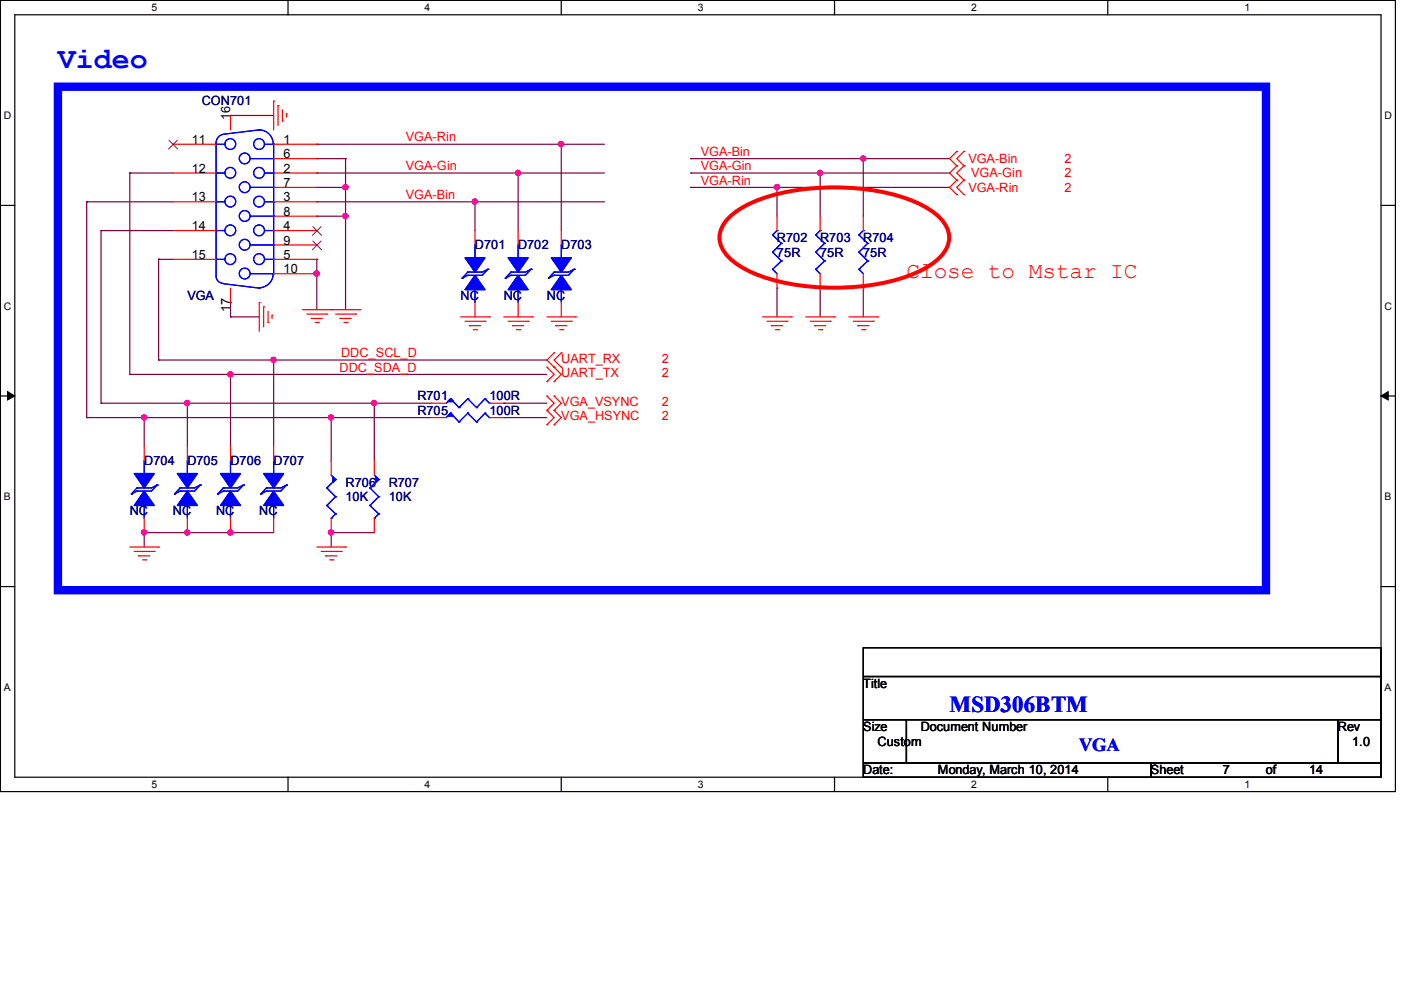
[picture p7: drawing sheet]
<svg xmlns="http://www.w3.org/2000/svg" width="297mm" height="210mm" viewBox="0 0 297 210" stroke-linecap="round" stroke-linejoin="round" font-family="sans-serif">
<path d="M.1 .1h295.6v167.6h-295.6zM3.1 3.1h289.6v161.6h-289.6z" fill="none" stroke="#000" stroke-width=".25"/>
<g fill="#fff">
<path d="M32.1 .4h1.2v2.4h-1.2z"/>
<path d="M32.1 165h1.2v2.4h-1.2z"/>
</g>
<path d="M61 .1v3M61 164.7v3" fill="none" stroke="#000" stroke-width=".25"/>
<g fill="#fff">
<path d="M90 .4h1.2v2.4h-1.2z"/>
<path d="M90 165h1.2v2.4h-1.2z"/>
</g>
<path d="M119 .1v3M119 164.7v3" fill="none" stroke="#000" stroke-width=".25"/>
<g fill="#fff">
<path d="M147.9 .4h1.2v2.4h-1.2z"/>
<path d="M147.9 165h1.2v2.4h-1.2z"/>
</g>
<path d="M176.9 .1v3M176.9 164.7v3" fill="none" stroke="#000" stroke-width=".25"/>
<g fill="#fff">
<path d="M205.8 .4h1.2v2.4h-1.2z"/>
<path d="M205.8 165h1.2v2.4h-1.2z"/>
</g>
<path d="M234.8 .1v3M234.8 164.7v3" fill="none" stroke="#000" stroke-width=".25"/>
<g fill="#fff">
<path d="M263.7 .4h1.2v2.4h-1.2z"/>
<path d="M263.7 165h1.2v2.4h-1.2z"/>
<path d="M.8 23.3h1.6v2.4h-1.6z"/>
<path d="M293.5 23.3h1.5v2.4h-1.5z"/>
<path d="M.8 63.7h1.6v2.3h-1.6z"/>
<path d="M293.5 63.7h1.5v2.3h-1.5z"/>
</g>
<path d="M.1 43.5h3M292.7 43.5h3" fill="none" stroke="#000" stroke-width=".25"/>
<g fill="#fff">
<path d="M.8 104.1h1.5v2.3h-1.5z"/>
<path d="M293.5 104.1h1.4v2.3h-1.4z"/>
</g>
<path d="M.1 83.9h3M292.7 83.9h3" fill="none" stroke="#000" stroke-width=".25"/>
<path d="M1.6 83l1.5 .9-1.5 .9zM292.7 83.9l1.5-.9v1.8z" fill="#000" stroke="#000" stroke-width=".21"/>
<g fill="#fff">
<path d="M.8 144.4h1.5v2.4h-1.5z"/>
<path d="M293.5 144.4h1.4v2.4h-1.4z"/>
</g>
<path d="M.1 124.3h3M183 137.2h109.7v6.1h-109.7zM292.7 124.3h3M183 143.3h109.7v9.2h-109.7zM183 152.5h9.1v9.1h-9.1zM192.1 152.5h91.4v9.1h-91.4zM283.5 152.5h9.2v9.1h-9.2zM183 161.6h60.9v3.1h-60.9zM243.9 161.6h48.8v3.1h-48.8z" fill="none" stroke="#000" stroke-width=".25"/>
<g fill="none" stroke="#800040" stroke-width=".25">
<path d="M27.5 36.7h.1M27.5 36.7h9.2M27.5 36.7v42.6M48.9 24.5h.1M48.9 24.5h9.1M67.1 36.7h.1M67.1 39.7h.1M67.1 33.6h.1M67.1 30.6h.1M67.1 36.7h61M67.1 39.7h6.1M67.1 33.6h6.1"/>
<path d="M67.1 30.6h61M73.2 33.6h.1M73.2 39.7h.1M73.2 33.6v32M109.8 36.7h.1M109.8 36.7v12.2M119 30.6h.1M119 30.6v18.3M146.4 39.7h.1M146.4 36.7h.1M146.4 33.6h.1M146.4 36.7h54.9"/>
<path d="M146.4 39.7h54.9M146.4 33.6h54.9M164.7 39.7h.1M164.7 39.7v6.1M173.8 36.7h.1M173.8 36.7v9.1M183 33.6h.1M183 33.6v12.2M18.4 42.8h.1M18.4 42.8h18.3M18.4 42.8v45.7M21.4 48.9h.1"/>
<path d="M21.4 48.9v36.5M21.4 48.9h15.3M33.6 54.9h.1M33.6 54.9h3.1M33.6 54.9v21.4M67.1 42.8h.1M67.1 45.8h.1M67.1 54.9h.1M67.1 58h.1M67.1 42.8h61M67.1 45.8h6.1M67.1 54.9v10.7"/>
<path d="M73.2 45.8h.1M100.7 42.8h.1M100.7 42.8v6.1M27.5 79.3h.1M27.5 79.3h88.4M33.6 76.3h.1M33.6 76.3h82.3M48.9 79.3h.1M48.9 67.1h.1M48.9 64.1h.1M48.9 64.1v3M48.9 79.3v15.3"/>
<path d="M48.9 67.1h6M58 76.3h.1M58 76.3v18.3M164.7 61h.1M164.7 61v6.1M173.8 61h.1M173.8 61v6.1M183 61h.1M183 61v6.1M18.4 88.5h.1M18.4 88.5h73.1M21.4 85.4h.1"/>
<path d="M21.4 85.4h70.1M30.6 88.5h.1M30.6 88.5v6.1M39.7 85.4h.1M39.7 85.4v9.2M70.2 88.5h.1M70.2 88.5v9.1M79.3 85.4h.1M79.3 85.4v12.2M106.8 88.5h.1M106.8 85.4h.1M106.8 85.4h9.1"/>
<path d="M106.8 88.5h9.1M30.6 112.9h.1M30.6 112.9h27.4M30.6 112.9v3M39.7 112.9h.1M48.9 112.9h.1M70.2 112.9h.1M70.2 112.9h9.1M70.2 112.9v3"/>
</g>
<g fill="#f0f" stroke="#f0f" stroke-width=".25">
<circle cx="39.7" cy="112.8" r=".55"/>
<circle cx="48.8" cy="112.8" r=".55"/>
<circle cx="73.2" cy="39.7" r=".55"/>
<circle cx="58" cy="76.2" r=".55"/>
<circle cx="73.2" cy="45.8" r=".55"/>
<circle cx="48.8" cy="79.3" r=".55"/>
<circle cx="70.1" cy="88.4" r=".55"/>
<circle cx="118.9" cy="30.5" r=".55"/>
<circle cx="67.1" cy="58" r=".55"/>
<circle cx="79.3" cy="85.4" r=".55"/>
<circle cx="109.8" cy="36.6" r=".55"/>
<circle cx="100.6" cy="42.7" r=".55"/>
<circle cx="70.1" cy="112.8" r=".55"/>
<circle cx="30.5" cy="88.4" r=".55"/>
<circle cx="39.7" cy="85.4" r=".55"/>
<circle cx="164.6" cy="39.7" r=".55"/>
<circle cx="173.8" cy="36.6" r=".55"/>
<circle cx="182.9" cy="33.6" r=".55"/>
<circle cx="30.5" cy="112.8" r=".55"/>
</g>
<g fill="none" stroke="#f00" stroke-width=".25">
<path d="M36.7 30.6h9.1M36.7 36.7h9.1M48.9 24.5v3M58 21.4h.1M58 21.4v6.1M58 30.6h9.1M58 33.6h9.1M58 36.7h9.1M58 39.7h9.1M58.9 22.4h.1M58.9 22.4v4.2M59.9 25.7h.1"/>
<path d="M59.9 23.3v2.4M60.7 24.1h.1M60.7 24.1v.7M202.8 32.1h.1M202.8 35.1h.1M202.8 38.2h.1M202.8 32.1l-1.5 1.5 1.5 1.5M202.8 35.1l-1.5 1.6 1.5 1.5M202.8 38.2l-1.5 1.5 1.5 1.5M204.3 35.1h.1M204.3 32.1h.1M204.3 38.2h.1"/>
<path d="M204.3 32.1l-1.5 1.5 1.5 1.5M204.3 35.1l-1.5 1.6 1.5 1.5M204.3 38.2l-1.5 1.5 1.5 1.5M36.7 42.8h9.1M36.7 48.9h9.1M36.7 54.9h9.1M58 42.8h9.1M58 45.8h9.1M58 48.9h9.1M58 51.9h9.1M58 54.9h9.1M58 58h9.1"/>
<path d="M100.7 48.9v3M109.8 48.9v3M119 48.9v3M164.7 45.8v3.1M164.7 58v3M173.8 45.8v3.1M173.8 58v3M183 45.8v3.1M183 58v3M202.8 41.2h.1M204.3 41.2h.1M48.9 61v3.1"/>
<path d="M54.9 64.1h.1M54.9 64.1v6.1M55.9 65h.1M55.9 65v4.3M56.8 68.3h.1M56.8 66v2.3M57.7 66.8h.1M57.7 66.8v.7M64.1 65.6h12.2M65 66.5h4.3M66 67.5h.1M66 67.5h2.3"/>
<path d="M66.8 68.3h.7M67.5 68.3h.1M69.3 66.5h.1M70.2 65.6h.1M71.1 66.5h4.3M72.1 67.5h.1M72.1 67.5h2.3M72.9 68.3h.7M73.6 68.3h.1M75.4 66.5h.1M76.3 65.6h.1M97.6 67.1h6.1"/>
<path d="M98.6 68.1h4.2M99.5 69h.1M99.5 69h2.4M100.3 69.8h.7M100.7 64.1v3M101 69.8h.1M102.8 68.1h.1M103.7 67.1h.1M106.8 67.1h6.1M107.7 68.1h4.2M108.6 69h.1M108.6 69h2.4"/>
<path d="M109.5 69.8h.7M109.8 64.1v3M110.2 69.8h.1M111.9 68.1h.1M112.9 67.1h.1M115.9 77.8h.1M115.9 67.1h6.1M115.9 77.8l1.5 1.5-1.5 1.6M116.8 68.1h4.3M117.4 77.8h.1M117.4 74.8h.1M117.4 74.8l-1.5 1.5 3.1 3-1.6 1.6"/>
<path d="M117.8 69h.1M117.8 69h2.3M118.6 69.8h.7M119 74.8h.1M119 77.8h.1M119 74.8l-1.6 1.5 1.6 1.5M119 64.1v3M119.3 69.8h.1M121.1 68.1h.1M122 67.1h.1M161.6 67.1h6.1M162.6 68.1h4.2"/>
<path d="M163.5 69h.1M163.5 69h2.4M164.3 69.8h.7M165 69.8h.1M166.8 68.1h.1M167.7 67.1h.1M170.8 67.1h6.1M171.7 68.1h4.2M172.6 69h.1M172.6 69h2.4M173.5 69.8h.7M174.2 69.8h.1"/>
<path d="M175.9 68.1h.1M176.9 67.1h.1M179.9 67.1h6.1M180.8 68.1h4.3M181.8 69h.1M181.8 69h2.3M182.6 69.8h.7M183.3 69.8h.1M185.1 68.1h.1M186 67.1h.1M30.6 94.6v3M39.7 94.6v3"/>
<path d="M48.9 94.6v3M58 94.6v3M70.2 97.6v3.1M79.3 97.6v3.1M91.5 88.5h3.1M91.5 85.4h3.1M103.7 88.5h3.1M103.7 85.4h3.1M115.9 87h.1M115.9 83.9h.1M115.9 90h.1M115.9 80.9h.1"/>
<path d="M115.9 83.9l1.5 1.5-1.5 1.6M115.9 87l1.5 1.5-1.5 1.5M117.4 87h.1M117.4 83.9h.1M117.4 90h.1M117.4 80.9h.1M117.4 83.9l1.6 1.5-1.6 1.6M117.4 87l1.6 1.5-1.6 1.5M27.5 115.9h6.1M28.4 116.8h4.3M29.4 117.8h.1M29.4 117.8h2.3"/>
<path d="M30.2 118.6h.7M30.6 109.8v3.1M30.9 118.6h.1M32.7 116.8h.1M33.6 115.9h.1M39.7 109.8v3.1M48.9 109.8v3.1M58 109.8v3.1M67.1 115.9h6.1M68.1 116.8h4.2M69 117.8h.1M69 117.8h2.4"/>
<path d="M69.8 118.6h.7M70.2 109.8v3.1M70.5 118.6h.1M72.3 116.8h.1M73.2 115.9h.1M79.3 109.8v3.1"/>
</g>
<path d="M154.2 46.4a22.7 22.7 0 0 1 11.6-5.5 50.8 50.8 0 0 1 27.4 1.6 14.9 14.9 0 0 1 7 4.9 5.2 5.2 0 0 1-.7 6.8 22.7 22.7 0 0 1-11.7 5.6 50.8 50.8 0 0 1-27.4-1.6 14.9 14.9 0 0 1-6.9-4.9 5.2 5.2 0 0 1 .7-6.9z" fill="none" stroke="#f00" stroke-width=".85"/>
<path d="M12.3 18.4h256v106.7h-256z" fill="none" stroke="#00f" stroke-width="1.8"/>
<g fill="none" stroke="#00f" stroke-width=".25">
<path d="M45.8 30.6h.1M45.8 36.7h.1M45.8 36.7h1.9M45.8 30.6h1.9M53.1 39.7h4.9M53.1 33.6h4.9M54.9 27.5a3 3 0 0 1 3 3M54.9 27.5l-7.6 1a1.78 1.78 0 0 0-1.5 1.7v28.4M54.9 27.5h.1M56.1 36.7h1.9M56.1 30.6h1.9M58 30.6h.1"/>
<path d="M58 36.7h.1M58 39.7h.1M58 33.6h.1M58 30.6v27.4M45.8 54.9h.1M45.8 42.8h.1M45.8 48.9h.1M45.8 58.5a1.48 1.48 0 0 0 1.5 1.5M45.8 42.8h1.9M45.8 48.9h1.9M45.8 54.9h1.9M53.1 51.9h4.9"/>
<path d="M53.1 45.8h4.9M53.1 58h4.9M56.1 42.8h1.9M56.1 48.9h1.9M56.1 54.9h1.9M57.9 58a3 3 0 0 1-3 3M58 42.8h.1M58 48.9h.1M58 54.9h.1M58 51.9h.1M58 45.8h.1M58 58h.1"/>
<path d="M98 58.9h.1M99.1 57.7h.1M99.1 58.3h.1M99.1 57.7l-1.1 1.2M99.1 58.3l-1.1 .6M100.7 51.9h.1M100.7 51.9v3M103.4 57.1h.1M103.4 57.1l-1.2 .6h-3.1M103.4 57.1l-1.2 1.2h-3.1M107.1 58.9h.1M108.3 57.7h.1"/>
<path d="M108.3 58.3h.1M108.3 57.7l-1.2 1.2M108.3 58.3l-1.2 .6M109.8 51.9h.1M109.8 51.9v3M112.5 57.1h.1M112.5 57.1l-1.2 .6h-3M112.5 57.1l-1.2 1.2h-3M116.2 58.9h.1M117.4 57.7h.1M117.4 58.3h.1M117.4 57.7l-1.2 1.2"/>
<path d="M117.4 58.3l-1.2 .6M119 51.9h.1M119 51.9v3M121.7 57.1h.1M121.7 57.1l-1.2 .6h-3.1M121.7 57.1l-1.2 1.2h-3.1M163.7 57.1h.1M163.7 53.4h.1M163.7 49.8h.1M163.7 57.1l1 .9M163.7 53.4l1.9 1.9M163.7 49.8l1.9 1.8"/>
<path d="M164.7 48.9h.1M164.7 48.9l-1 .9M165.6 55.3h.1M165.6 51.6h.1M165.6 55.3l-1.9 1.8M165.6 51.6l-1.9 1.8M172.9 57.1h.1M172.9 53.4h.1M172.9 49.8h.1M172.9 57.1l.9 .9M172.9 53.4l1.9 1.9M172.9 49.8l1.9 1.8"/>
<path d="M173.8 48.9h.1M173.8 48.9l-.9 .9M174.8 55.3h.1M174.8 51.6h.1M174.8 55.3l-1.9 1.8M174.8 51.6l-1.9 1.8M182 57.1h.1M182 53.4h.1M182 49.8h.1M182 57.1l1 .9M182 53.4l1.9 1.9M182 49.8l1.9 1.8"/>
<path d="M183 48.9h.1M183 48.9l-1 .9M183.9 55.3h.1M183.9 51.6h.1M183.9 55.3l-1.9 1.8M183.9 51.6l-1.9 1.8M47.3 60.1l7.6 .9M54.9 61h.1M100.7 61h.1M100.7 61v3.1M109.8 61h.1M109.8 61v3.1"/>
<path d="M119 61h.1M119 61v3.1M30.6 97.6h.1M30.6 97.6v3.1M39.7 97.6h.1M39.7 97.6v3.1M48.9 97.6h.1M48.9 97.6v3.1M58 97.6h.1M58 97.6v3.1M95.5 87.5h.1M95.5 84.5h.1"/>
<path d="M95.5 87.5l-.9 1M95.5 87.5l1.8 1.9M95.5 84.5l-.9 .9M95.5 84.5l1.8 1.9M97.3 89.4h.1M97.3 86.4h.1M99.1 87.5h.1M99.1 84.5h.1M99.1 87.5l-1.8 1.9M99.1 87.5l1.9 1.9M99.1 84.5l-1.8 1.9M99.1 84.5l1.9 1.9"/>
<path d="M101 89.4h.1M101 86.4h.1M102.8 87.5h.1M102.8 84.5h.1M102.8 87.5l-1.8 1.9M102.8 87.5l.9 1M102.8 84.5l-1.8 1.9M102.8 84.5l.9 .9M103.7 88.5h.1M103.7 85.4h.1M27.9 104.6h.1M29 103.4h.1"/>
<path d="M29 104.1h.1M29 103.4l-1.1 1.2M29 104.1l-1.1 .5M30.6 106.8h.1M30.6 106.8v3M33.3 102.8h.1M33.3 102.8l-1.2 .6h-3.1M33.3 102.8l-1.2 1.3h-3.1M37 104.6h.1M38.2 103.4h.1M38.2 104.1h.1M38.2 103.4l-1.2 1.2"/>
<path d="M38.2 104.1l-1.2 .5M39.7 106.8h.1M39.7 106.8v3M42.4 102.8h.1M42.4 102.8l-1.2 .6h-3M42.4 102.8l-1.2 1.3h-3M46.1 104.6h.1M47.3 103.4h.1M47.3 104.1h.1M47.3 103.4l-1.2 1.2M47.3 104.1l-1.2 .5M48.9 106.8h.1"/>
<path d="M48.9 106.8v3M51.6 102.8h.1M51.6 102.8l-1.2 .6h-3.1M51.6 102.8l-1.2 1.3h-3.1M55.3 104.6h.1M56.5 103.4h.1M56.5 104.1h.1M56.5 103.4l-1.2 1.2M56.5 104.1l-1.2 .5M58 106.8h.1M58 106.8v3M60.7 102.8h.1"/>
<path d="M60.7 102.8l-1.2 .6h-3M60.7 102.8l-1.2 1.3h-3M69.3 103.4h.1M69.3 107.1h.1M69.3 103.4l1.8 1.8M69.3 107.1l1.8 1.8M70.2 109.8h.1M70.2 100.7l.9 .9M71.1 101.6h.1M71.1 105.2h.1M71.1 108.9h.1M71.1 101.6l-1.8 1.8"/>
<path d="M71.1 105.2l-1.8 1.9M71.1 108.9l-.9 .9M78.4 103.4h.1M78.4 107.1h.1M78.4 103.4l1.9 1.8M78.4 107.1l1.9 1.8M79.3 109.8h.1M79.3 100.7l1 .9M80.3 101.6h.1M80.3 105.2h.1M80.3 108.9h.1M80.3 101.6l-1.9 1.8"/>
<path d="M80.3 105.2l-1.9 1.9M80.3 108.9l-1 .9"/>
<circle cx="48.8" cy="36.6" r="1.14"/>
<circle cx="48.8" cy="30.5" r="1.14"/>
<circle cx="51.9" cy="33.6" r="1.14"/>
<circle cx="51.9" cy="39.7" r="1.14"/>
<circle cx="54.9" cy="36.6" r="1.14"/>
<circle cx="54.9" cy="30.5" r="1.14"/>
<circle cx="48.8" cy="54.9" r="1.14"/>
<circle cx="48.8" cy="48.8" r="1.14"/>
<circle cx="48.8" cy="42.7" r="1.14"/>
<circle cx="51.9" cy="51.9" r="1.14"/>
<circle cx="51.9" cy="58" r="1.14"/>
<circle cx="51.9" cy="45.8" r="1.14"/>
<circle cx="54.9" cy="54.9" r="1.14"/>
<circle cx="54.9" cy="48.8" r="1.14"/>
<circle cx="54.9" cy="42.7" r="1.14"/>
</g>
<g fill="#00f" stroke="#00f" stroke-width=".25">
<path d="M119 58.3l2.1 3.1h-4.3z" fill-rule="evenodd"/>
<path d="M116.8 54.6h4.3l-2.1 3.1z" fill-rule="evenodd"/>
<path d="M119 58.3l2.1 3.1h-4.3z" fill-rule="evenodd"/>
<path d="M116.8 54.6h4.3l-2.1 3.1z" fill-rule="evenodd"/>
<path d="M48.9 104.1l2.1 3h-4.3z" fill-rule="evenodd"/>
<path d="M46.7 100.3h4.3l-2.1 3.1z" fill-rule="evenodd"/>
<path d="M48.9 104.1l2.1 3h-4.3z" fill-rule="evenodd"/>
<path d="M46.7 100.3h4.3l-2.1 3.1z" fill-rule="evenodd"/>
<path d="M100.7 58.3l2.1 3.1h-4.2z" fill-rule="evenodd"/>
<path d="M98.6 54.6h4.2l-2.1 3.1z" fill-rule="evenodd"/>
<path d="M100.7 58.3l2.1 3.1h-4.2z" fill-rule="evenodd"/>
<path d="M98.6 54.6h4.2l-2.1 3.1z" fill-rule="evenodd"/>
<path d="M94.9 88.1l.6-.6 .6 .6-.6-.6 .6 .6z" fill-rule="evenodd"/>
<path d="M94.9 88.1l.6-.6 .6 .6-.6-.6 .6 .6z" fill-rule="evenodd"/>
<path d="M58 104.1l2.1 3h-4.2z" fill-rule="evenodd"/>
<path d="M55.9 100.3h4.2l-2.1 3.1z" fill-rule="evenodd"/>
<path d="M58 104.1l2.1 3h-4.2z" fill-rule="evenodd"/>
<path d="M55.9 100.3h4.2l-2.1 3.1z" fill-rule="evenodd"/>
<path d="M70.5 101l.6 .6-.6 .6 .6-.6-.6 .6z" fill-rule="evenodd"/>
<path d="M70.5 101l.6 .6-.6 .6 .6-.6-.6 .6z" fill-rule="evenodd"/>
<path d="M95.5 84.5l.6 .6h-1.2l.6-.6 .6 .6z" fill-rule="evenodd"/>
<path d="M95.5 84.5l.6 .6h-1.2l.6-.6 .6 .6z" fill-rule="evenodd"/>
<path d="M30.6 104.1l2.1 3h-4.3z" fill-rule="evenodd"/>
<path d="M28.4 100.3h4.3l-2.1 3.1z" fill-rule="evenodd"/>
<path d="M30.6 104.1l2.1 3h-4.3z" fill-rule="evenodd"/>
<path d="M28.4 100.3h4.3l-2.1 3.1z" fill-rule="evenodd"/>
<path d="M109.8 58.3l2.1 3.1h-4.2z" fill-rule="evenodd"/>
<path d="M107.7 54.6h4.2l-2.1 3.1z" fill-rule="evenodd"/>
<path d="M109.8 58.3l2.1 3.1h-4.2z" fill-rule="evenodd"/>
<path d="M107.7 54.6h4.2l-2.1 3.1z" fill-rule="evenodd"/>
<path d="M79.7 101l.6 .6-.6 .6 .6-.6-.6 .6z" fill-rule="evenodd"/>
<path d="M79.7 101l.6 .6-.6 .6 .6-.6-.6 .6z" fill-rule="evenodd"/>
<path d="M39.7 104.1l2.1 3h-4.2z" fill-rule="evenodd"/>
<path d="M37.6 100.3h4.2l-2.1 3.1z" fill-rule="evenodd"/>
<path d="M39.7 104.1l2.1 3h-4.2z" fill-rule="evenodd"/>
<path d="M37.6 100.3h4.2l-2.1 3.1z" fill-rule="evenodd"/>
</g>
<path d="M35.8 29.7l1.9 1.9M37.6 29.7l-1.9 1.9M66.3 48l1.9 1.9M66.3 51l1.9 2M68.1 48l-1.9 1.9M68.1 51l-1.9 2" fill="none" stroke="#804000" stroke-width=".21"/>
<text font-size="6.3" fill="#00f" x="12.3" y="14.5">Video</text>
<text font-size="4.8" fill="#f00" x="192.1" y="58.8">Close to Mstar IC</text>
<text font-size="4.8" fill="#00f" x="201.3" y="150.9">MSD306BTM</text>
<text font-size="3.9" fill="#00f" x="228.7" y="159.2">VGA</text>
<g font-size="2.7" fill="#000080">
<text x="42.8" y="22.4">CON701</text>
<text x="100.7" y="52.8">D701</text>
<text x="109.8" y="52.8">D702</text>
<text x="119" y="52.8">D703</text>
<text x="164.7" y="51.3">R702</text>
<text x="173.8" y="51.3">R703</text>
<text x="183" y="51.3">R704</text>
<text x="164.7" y="54.4">75R</text>
<text x="173.8" y="54.4">75R</text>
<text x="183" y="54.4">75R</text>
<text x="39.7" y="63.5">VGA</text>
<text x="97.6" y="63.5">NC</text>
<text x="106.8" y="63.5">NC</text>
<text x="115.9" y="63.5">NC</text>
<text x="88.5" y="87.9">R705</text>
<text x="88.5" y="84.8">R701</text>
<text x="103.7" y="87.9">100R</text>
<text x="103.7" y="84.8">100R</text>
<text x="30.6" y="98.6">D704</text>
<text x="39.7" y="98.6">D705</text>
<text x="48.9" y="98.6">D706</text>
<text x="58" y="98.6">D707</text>
<text x="73.2" y="103.1">R706</text>
<text x="73.2" y="106.2">10K</text>
<text x="82.4" y="103.1">R707</text>
<text x="82.4" y="106.2">10K</text>
<text x="27.5" y="109.2">NC</text>
<text x="36.7" y="109.2">NC</text>
<text x="45.8" y="109.2">NC</text>
<text x="54.9" y="109.2">NC</text>
</g>
<g font-size="2.7">
<text x="48.8" y="25.4" transform="rotate(-90 48.8 25.4)">16</text>
<text x="40.6" y="30.5">11</text>
<text x="60.1" y="30.5">1</text>
<text x="60.1" y="33.5">6</text>
<text x="40.6" y="36.6">12</text>
<text x="60.1" y="36.6">2</text>
<text x="60.1" y="39.6">7</text>
<text x="40.6" y="42.7">13</text>
<text x="60.1" y="42.7">3</text>
<text x="60.1" y="45.7">8</text>
<text x="40.6" y="48.8">14</text>
<text x="60.1" y="48.8">4</text>
<text x="60.1" y="51.8">9</text>
<text x="40.6" y="54.9">15</text>
<text x="60.1" y="54.9">5</text>
<text x="60.1" y="57.9">10</text>
<text x="48.8" y="66.2" transform="rotate(-90 48.8 66.2)">17</text>
<text x="183" y="145.8">Title</text>
<text x="183" y="154.9">Size</text>
<text x="195.2" y="154.9">Document Number</text>
<text x="283.5" y="154.9">Rev</text>
<text x="186" y="158">Custom</text>
<text x="286.6" y="158">1.0</text>
<text x="183" y="164.1">Date:</text>
<text x="198.8" y="164.1">Monday, March 10, 2014</text>
<text x="243.9" y="164.1">Sheet</text>
<text x="259.2" y="164.1">7</text>
<text x="268.3" y="164.1">of</text>
<text x="277.5" y="164.1">14</text>
</g>
<g font-size="2.7" fill="#f00">
<text x="86" y="30">VGA-Rin</text>
<text x="148.5" y="33">VGA-Bin</text>
<text x="205.2" y="34.5">VGA-Bin</text>
<text x="225.6" y="34.5">2</text>
<text x="86" y="36.1">VGA-Gin</text>
<text x="148.5" y="39.1">VGA-Rin</text>
<text x="148.5" y="36.1">VGA-Gin</text>
<text x="205.2" y="40.6">VGA-Rin</text>
<text x="205.8" y="37.6">VGA-Gin</text>
<text x="225.6" y="40.6">2</text>
<text x="225.6" y="37.6">2</text>
<text x="86" y="42.2">VGA-Bin</text>
<text x="72.3" y="75.7">DDC_SCL_D</text>
<text x="119" y="76.9">UART_RX</text>
<text x="140.3" y="76.9">2</text>
<text x="72" y="78.7">DDC_SDA_D</text>
<text x="119" y="79.9">UART_TX</text>
<text x="140.3" y="79.9">2</text>
<text x="119" y="86">VGA_VSYNC</text>
<text x="119" y="89.1">VGA_HSYNC</text>
<text x="140.3" y="86">2</text>
<text x="140.3" y="89.1">2</text>
</g>
<g font-size="2.2">
<text x="32.1" y="2.4">5</text>
<text x="90" y="2.4">4</text>
<text x="147.9" y="2.4">3</text>
<text x="205.8" y="2.4">2</text>
<text x="263.7" y="2.4">1</text>
<text x=".8" y="25.2">D</text>
<text x="293.5" y="25.2">D</text>
<text x=".8" y="65.6">C</text>
<text x="293.5" y="65.6">C</text>
<text x=".8" y="106">B</text>
<text x="293.5" y="106">B</text>
<text x=".8" y="146.4">A</text>
<text x="293.5" y="146.4">A</text>
<text x="32.1" y="167">5</text>
<text x="90" y="167">4</text>
<text x="147.9" y="167">3</text>
<text x="205.8" y="167">2</text>
<text x="263.7" y="167">1</text>
</g>
</svg>
